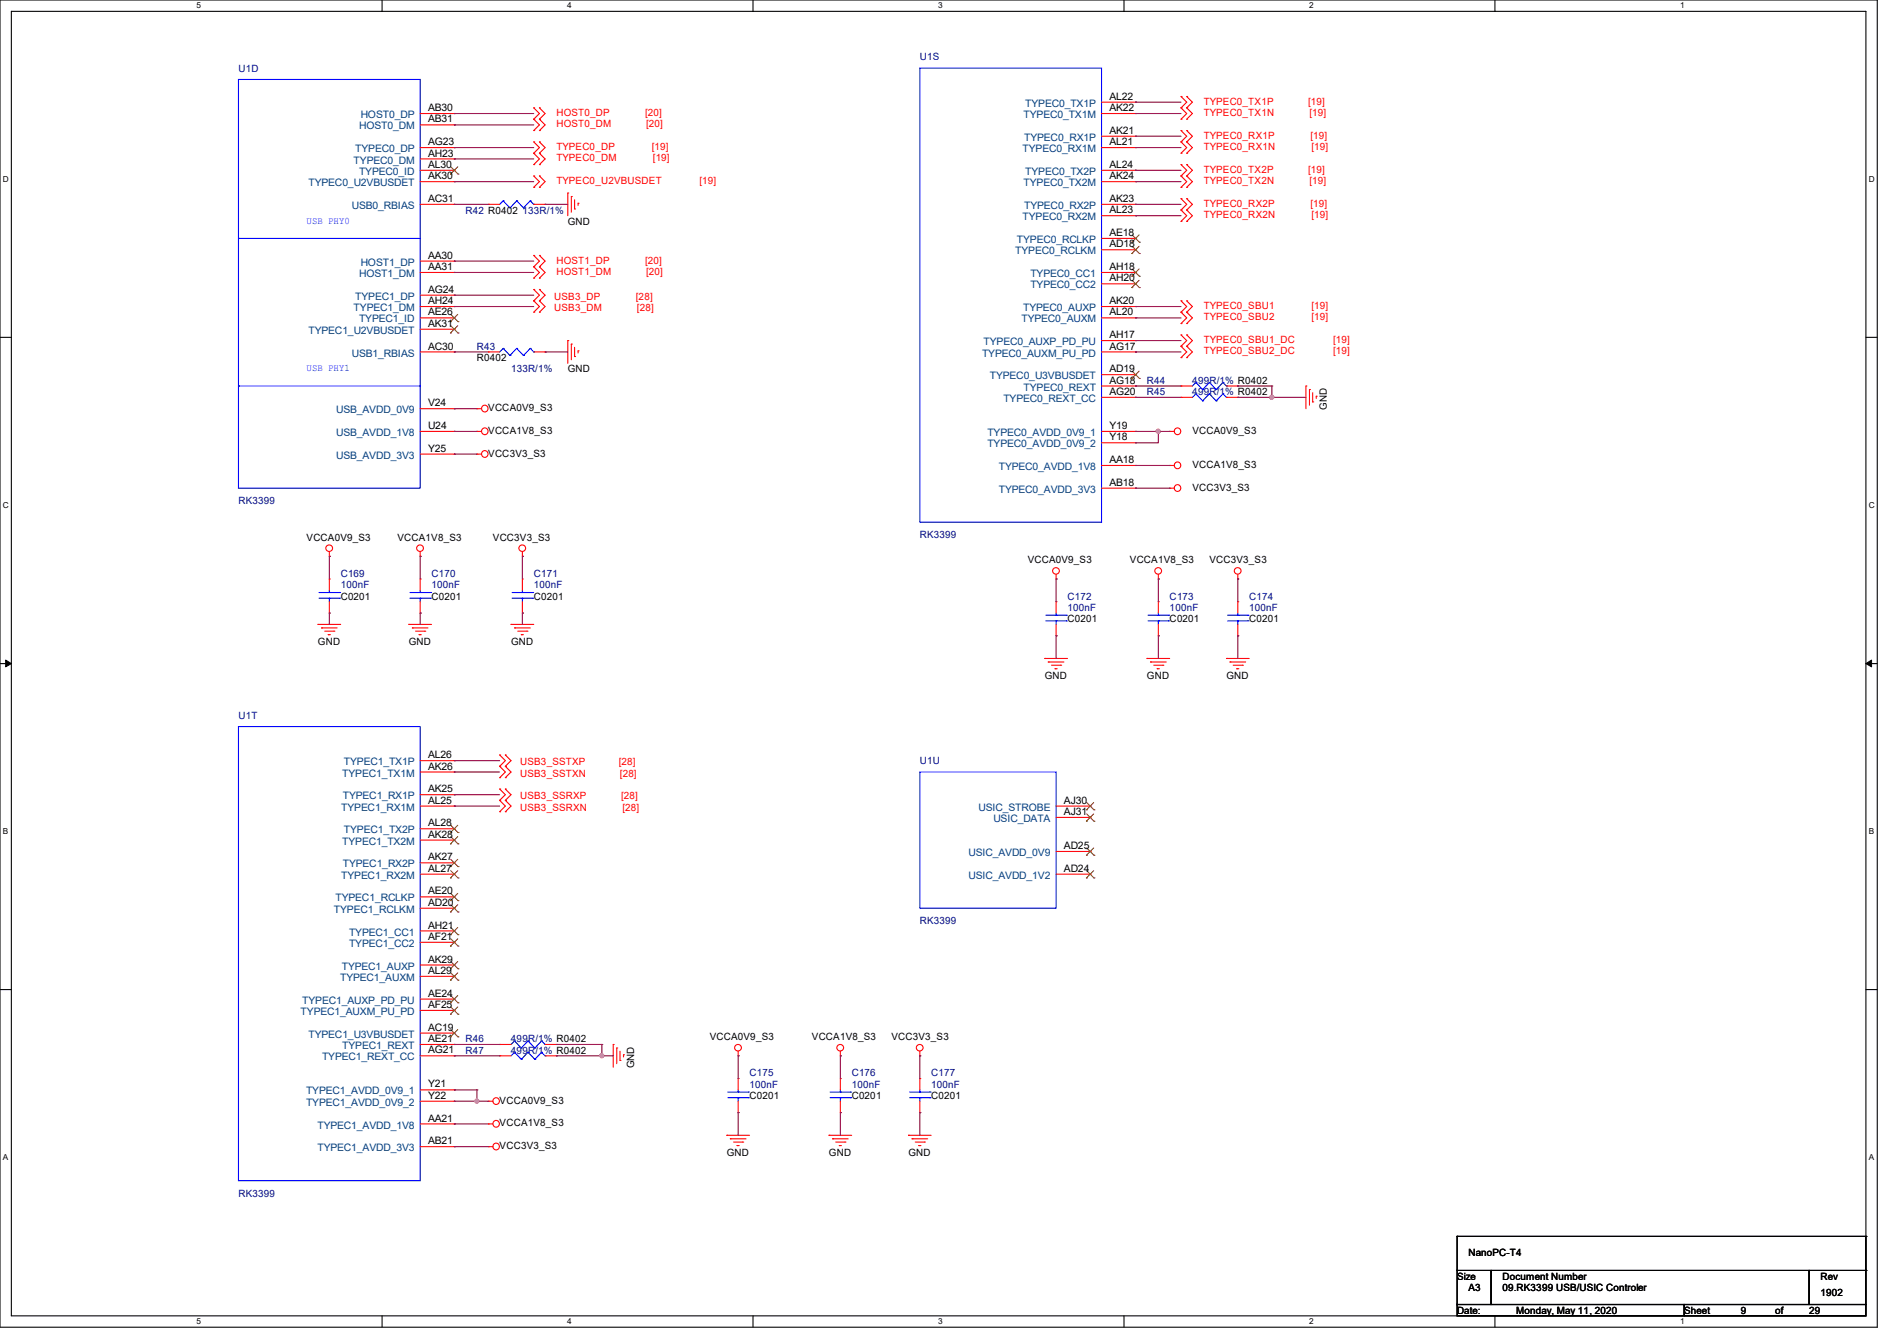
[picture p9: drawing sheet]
<svg xmlns="http://www.w3.org/2000/svg" width="297mm" height="210mm" viewBox="0 0 297 210" stroke-linecap="round" stroke-linejoin="round" font-family="sans-serif">
<path d="M0 0h293.9v207.9h-293.9zM1.8 1.8h290.3v204.3h-290.3z" fill="none" stroke="#000" stroke-width=".17"/>
<g fill="#fff">
<path d="M30.8 .2h.7v1.4h-.7z"/>
<path d="M30.8 206.2h.7v1.4h-.7z"/>
</g>
<path d="M59.8 0v1.8M59.8 206.1v1.8" fill="none" stroke="#000" stroke-width=".17"/>
<g fill="#fff">
<path d="M88.8 .2h.7v1.4h-.7z"/>
<path d="M88.8 206.2h.7v1.4h-.7z"/>
</g>
<path d="M117.9 0v1.8M117.9 206.1v1.8" fill="none" stroke="#000" stroke-width=".17"/>
<g fill="#fff">
<path d="M146.9 .2h.7v1.4h-.7z"/>
<path d="M146.9 206.2h.7v1.4h-.7z"/>
</g>
<path d="M176 0v1.8M176 206.1v1.8" fill="none" stroke="#000" stroke-width=".17"/>
<g fill="#fff">
<path d="M205 .2h.7v1.4h-.7z"/>
<path d="M205 206.2h.7v1.4h-.7z"/>
</g>
<path d="M234.1 0v1.8M234.1 206.1v1.8" fill="none" stroke="#000" stroke-width=".17"/>
<g fill="#fff">
<path d="M263.1 .2h.6v1.4h-.6z"/>
<path d="M263.1 206.2h.6v1.4h-.6z"/>
<path d="M.5 27.3h.9v1.4h-.9z"/>
<path d="M292.6 27.3h.9v1.4h-.9z"/>
<path d="M.5 78.4h.9v1.4h-.9z"/>
<path d="M292.6 78.4h.9v1.4h-.9z"/>
</g>
<path d="M0 52.8h1.8M292.1 52.8h1.8" fill="none" stroke="#000" stroke-width=".17"/>
<g fill="#fff">
<path d="M.5 129.5h.8v1.4h-.8z"/>
<path d="M292.6 129.5h.8v1.4h-.8z"/>
</g>
<path d="M0 103.9h1.8M292.1 103.9h1.8" fill="none" stroke="#000" stroke-width=".17"/>
<path d="M.9 103.4l.9 .5-.9 .5zM292.1 103.9l.9-.5v1z" fill="#000" stroke="#000" stroke-width=".16"/>
<g fill="#fff">
<path d="M.5 180.5h.8v1.4h-.8z"/>
<path d="M292.6 180.5h.8v1.4h-.8z"/>
</g>
<g fill="none" stroke="#000" stroke-width=".17">
<path d="M0 155h1.8M292.1 155h1.8M228.1 199h5.4v5.3h-5.4zM228.1 193.6h.1M228.1 193.6v5.4M228.1 193.6h64M233.5 199h49.8v5.3h-49.8zM283.3 199h8.8v5.3h-8.8zM292.1 193.6h.1M292.1 199h.1M292.1 193.6v5.4M228.1 204.3h35.6v1.8h-35.6z"/>
<path d="M263.7 204.3h28.4v1.8h-28.4z"/>
</g>
<g fill="none" stroke="#f00" stroke-width=".17">
<path d="M65.8 17.8h5.3M65.8 19.6h5.3M71.1 17.8h.1M71.1 19.6h.1M83.6 18.7h.1M83.6 16.9h.1M83.6 18.7l.9 .9-.9 .8M83.6 16.9l.9 .9-.9 .9M84.5 18.7h.1M84.5 16.9h.1M84.5 18.7l.8 .9-.8 .8M84.5 16.9l.8 .9-.8 .9"/>
<path d="M172.5 17.8h5.3M172.5 16h5.3M177.8 16h.1M177.8 17.8h.1M184.9 16.9h.1M184.9 15.1h.1M184.9 18.7h.1M184.9 16.9l.9 .9-.9 .9M184.9 15.1l.9 .9-.9 .9M185.8 16.9h.1M185.8 15.1h.1M185.8 18.7h.1"/>
<path d="M185.8 16.9l.9 .9-.9 .9M185.8 15.1l.9 .9-.9 .9M65.8 32h5.3M65.8 23.1h5.3M65.8 24.9h5.3M65.8 26.7h5.3M65.8 28.4h5.3M71.1 23.1h.1M71.1 24.9h.1M71.1 26.7h.1M71.1 28.4h.1M71.1 32h.1"/>
<path d="M76.5 32h.1M76.5 32h1.7M83.6 20.4h.1M83.6 24h.1M83.6 22.2h.1M83.6 25.8h.1M83.6 29.3h.1M83.6 27.6h.1M83.6 22.2l.9 .9-.9 .9M83.6 24l.9 .9-.9 .9M83.6 27.6l.9 .8-.9 .9M83.6 32h1.7"/>
<path d="M84.5 20.4h.1M84.5 24h.1M84.5 22.2h.1M84.5 25.8h.1M84.5 29.3h.1M84.5 27.6h.1M84.5 22.2l.8 .9-.8 .9M84.5 24l.8 .9-.8 .9M84.5 27.6l.8 .8-.8 .9M85.3 32h.1M88.9 30.2h.1M88.9 30.2v3.6"/>
<path d="M89.5 30.8h.1M89.5 30.8v2.4M90 32.7h.1M90 31.3v1.4M90.5 31.8h.1M90.5 31.8v.4M172.5 32h5.3M172.5 23.1h5.3M172.5 26.7h5.3M172.5 28.4h5.3M172.5 21.3h5.3M172.5 33.8h5.3"/>
<path d="M172.5 37.3h5.3M172.5 39.1h5.3M177.8 21.3h.1M177.8 23.1h.1M177.8 26.7h.1M177.8 28.4h.1M177.8 32h.1M177.8 33.8h.1M177.8 37.3h.1M177.8 39.1h.1M184.9 22.2h.1M184.9 20.4h.1"/>
<path d="M184.9 24h.1M184.9 27.6h.1M184.9 25.8h.1M184.9 29.3h.1M184.9 32.9h.1M184.9 31.1h.1M184.9 34.7h.1M184.9 20.4l.9 .9-.9 .9M184.9 22.2l.9 .9-.9 .9M184.9 25.8l.9 .9-.9 .9M184.9 27.6l.9 .8-.9 .9M184.9 31.1l.9 .9-.9 .9"/>
<path d="M184.9 32.9l.9 .9-.9 .9M185.8 22.2h.1M185.8 20.4h.1M185.8 24h.1M185.8 27.6h.1M185.8 25.8h.1M185.8 29.3h.1M185.8 32.9h.1M185.8 31.1h.1M185.8 34.7h.1M185.8 20.4l.9 .9-.9 .9M185.8 22.2l.9 .9-.9 .9"/>
<path d="M185.8 25.8l.9 .9-.9 .9M185.8 27.6l.9 .8-.9 .9M185.8 31.1l.9 .9-.9 .9M185.8 32.9l.9 .9-.9 .9M65.8 55.1h5.3M65.8 40.9h5.3M65.8 42.7h5.3M65.8 46.2h5.3M65.8 48h5.3M65.8 49.8h5.3M65.8 51.6h5.3M71.1 40.9h.1"/>
<path d="M71.1 42.7h.1M71.1 46.2h.1M71.1 48h.1M71.1 49.8h.1M71.1 51.6h.1M71.1 55.1h.1M76.5 55.1h.1M76.5 55.1h1.7M83.6 43.6h.1M83.6 41.8h.1M83.6 40h.1M83.6 47.1h.1"/>
<path d="M83.6 48.9h.1M83.6 45.3h.1M83.6 41.8l.9 .9-.9 .9M83.6 40l.9 .9-.9 .9M83.6 47.1l.9 .9-.9 .9M83.6 45.3l.9 .9-.9 .9M83.6 55.1h1.7M84.5 43.6h.1M84.5 41.8h.1M84.5 40h.1M84.5 47.1h.1M84.5 48.9h.1"/>
<path d="M84.5 45.3h.1M84.5 41.8l.8 .9-.8 .9M84.5 40l.8 .9-.8 .9M84.5 47.1l.8 .9-.8 .9M84.5 45.3l.8 .9-.8 .9M85.3 55.1h.1M88.9 53.3h.1M88.9 53.3v3.6M89.5 53.9h.1M89.5 53.9v2.4M90 55.8h.1M90 54.4v1.4"/>
<path d="M90.5 54.9h.1M90.5 54.9v.4M172.5 55.1h5.3M172.5 42.7h5.3M172.5 48h5.3M172.5 49.8h5.3M172.5 44.4h5.3M172.5 53.3h5.3M172.5 58.7h5.3M177.8 42.7h.1M177.8 44.4h.1M177.8 48h.1"/>
<path d="M177.8 49.8h.1M177.8 53.3h.1M177.8 55.1h.1M177.8 58.7h.1M184.9 48.9h.1M184.9 47.1h.1M184.9 50.7h.1M184.9 54.2h.1M184.9 52.5h.1M184.9 56h.1M184.9 47.1l.9 .9-.9 .9M184.9 48.9l.9 .9-.9 .9"/>
<path d="M184.9 52.5l.9 .8-.9 .9M184.9 54.2l.9 .9-.9 .9M185.8 48.9h.1M185.8 47.1h.1M185.8 50.7h.1M185.8 54.2h.1M185.8 52.5h.1M185.8 56h.1M185.8 47.1l.9 .9-.9 .9M185.8 48.9l.9 .9-.9 .9M185.8 52.5l.9 .8-.9 .9M185.8 54.2l.9 .9-.9 .9"/>
<path d="M65.8 64h5.3M65.8 67.6h5.3M65.8 71.1h5.3M71.1 64h.1M71.1 67.6h.1M71.1 71.1h.1M74.7 64h.1M74.7 67.6h.1M74.7 71.1h.1M74.7 64h.7M74.7 67.6h.7M74.7 71.1h.7"/>
<path d="M172.5 67.6h5.3M172.5 76.5h5.3M172.5 72.9h5.3M172.5 62.2h5.3M172.5 60.5h5.3M172.5 69.3h5.3M177.8 60.5h.1M177.8 62.2h.1M177.8 67.6h.1M177.8 69.3h.1M177.8 72.9h.1M177.8 76.5h.1"/>
<path d="M183.1 76.5h.1M183.1 72.9h.1M183.1 67.6h.1M183.1 67.6h.8M183.1 76.5h.8M183.1 72.9h.8M184.9 62.2h.1M184.9 60.5h.1M184.9 62.2h1.8M184.9 60.5h1.8M192 62.2h1.8M192 60.5h1.8"/>
<path d="M193.8 62.2h.1M193.8 60.5h.1M204.5 60.5h.1M204.5 60.5v3.5M205 61h.1M205 61v2.5M205.5 62.9h.1M205.5 61.5v1.4M206.1 62.1h.1M206.1 62.1v.3M49.8 97.8h.1M49.8 97.8h3.5"/>
<path d="M50.3 98.3h.1M50.3 98.3h2.5M50.8 98.8h1.5M51.4 99.4h.1M51.4 99.4h.3M51.6 87.1h.1M51.6 90.7h.1M51.6 96h.1M51.6 86.4v.7M51.6 90.7v1.8M51.6 94.2v1.8M52.3 98.8h.1"/>
<path d="M64 97.8h.1M64 97.8h3.6M64.6 98.3h.1M64.6 98.3h2.4M65.1 98.8h1.4M65.6 99.4h.1M65.6 99.4h.4M65.8 87.1h.1M65.8 90.7h.1M65.8 96h.1M65.8 86.4v.7M65.8 90.7v1.8"/>
<path d="M65.8 94.2v1.8M66.5 98.8h.1M80 97.8h.1M80 97.8h3.6M80.6 98.3h.1M80.6 98.3h2.4M81.1 98.8h1.4M81.6 99.4h.1M81.6 99.4h.4M81.8 87.1h.1M81.8 90.7h.1M81.8 96h.1"/>
<path d="M81.8 86.4v.7M81.8 90.7v1.8M81.8 94.2v1.8M82.5 98.8h.1M165.4 90.7h.1M165.4 94.2h.1M165.4 99.6h.1M165.4 90v.7M165.4 94.2v1.8M165.4 97.8v1.8M181.4 90.7h.1M181.4 94.2h.1"/>
<path d="M181.4 99.6h.1M181.4 90v.7M181.4 94.2v1.8M181.4 97.8v1.8M193.8 90.7h.1M193.8 94.2h.1M193.8 99.6h.1M193.8 90v.7M193.8 94.2v1.8M193.8 97.8v1.8M65.8 119.1h5.3M71.1 119.1h.1"/>
<path d="M78.2 118.2h.1M78.2 118.2l.9 .9-.9 .9M79.1 118.2h.1M79.1 118.2l.9 .9-.9 .9M163.6 103.1h.1M163.6 103.1h3.5M164.1 103.7h.1M164.1 103.7h2.5M164.6 104.2h1.5M165.2 104.7h.1M165.2 104.7h.3M166.1 104.2h.1"/>
<path d="M179.6 103.1h.1M179.6 103.1h3.5M180.1 103.7h.1M180.1 103.7h2.5M180.6 104.2h1.5M181.2 104.7h.1M181.2 104.7h.3M182.1 104.2h.1M192 103.1h.1M192 103.1h3.6M192.6 103.7h.1M192.6 103.7h2.4"/>
<path d="M193.1 104.2h1.4M193.6 104.7h.1M193.6 104.7h.4M194.5 104.2h.1M65.8 120.9h5.3M65.8 124.5h5.3M65.8 126.2h5.3M65.8 129.8h5.3M65.8 131.6h5.3M65.8 135.1h5.3M65.8 136.9h5.3M71.1 120.9h.1"/>
<path d="M71.1 124.5h.1M71.1 126.2h.1M71.1 129.8h.1M71.1 131.6h.1M71.1 135.1h.1M71.1 136.9h.1M78.2 125.3h.1M78.2 127.1h.1M78.2 123.6h.1M78.2 120h.1M78.2 121.8h.1M78.2 125.3l.9 .9-.9 .9"/>
<path d="M78.2 123.6l.9 .9-.9 .8M78.2 120l.9 .9-.9 .9M79.1 125.3h.1M79.1 127.1h.1M79.1 123.6h.1M79.1 120h.1M79.1 121.8h.1M79.1 125.3l.9 .9-.9 .9M79.1 123.6l.9 .9-.9 .8M79.1 120l.9 .9-.9 .9M165.4 126.2h5.3M165.4 136.9h5.3"/>
<path d="M165.4 128h5.3M165.4 133.3h5.3M170.7 126.2h.1M170.7 128h.1M170.7 133.3h.1M170.7 136.9h.1M65.8 140.5h5.3M65.8 142.2h5.3M65.8 145.8h5.3M65.8 147.6h5.3M65.8 151.1h5.3M65.8 152.9h5.3"/>
<path d="M65.8 156.5h5.3M65.8 158.2h5.3M71.1 140.5h.1M71.1 142.2h.1M71.1 145.8h.1M71.1 147.6h.1M71.1 151.1h.1M71.1 152.9h.1M71.1 156.5h.1M71.1 158.2h.1M65.8 172.5h5.3M65.8 176h5.3"/>
<path d="M65.8 179.6h5.3M65.8 163.6h5.3M65.8 165.4h5.3M65.8 170.7h5.3M65.8 161.8h5.3M71.1 163.6h.1M71.1 165.4h.1M71.1 170.7h.1M71.1 172.5h.1M71.1 176h.1M71.1 179.6h.1M71.1 161.8h.1"/>
<path d="M76.5 172.5h.1M76.5 176h.1M76.5 179.6h.1M76.5 172.5h.7M76.5 176h.7M76.5 179.6h.7M78.2 163.6h.1M78.2 165.4h.1M78.2 163.6h1.8M78.2 165.4h1.8M85.3 163.6h1.8M85.3 165.4h1.8"/>
<path d="M87.1 163.6h.1M87.1 165.4h.1M96 163.6h.1M96 163.6v3.5M96.6 164.1h.1M96.6 164.1v2.5M97.1 166.1h.1M97.1 164.6v1.5M97.6 165.2h.1M97.6 165.2v.3M113.8 177.8h.1M113.8 177.8h3.5"/>
<path d="M114.3 178.4h.1M114.3 178.4h2.5M114.9 178.9h1.4M115.4 179.4h.1M115.4 179.4h.3M115.6 165.4h.1M115.6 168.9h.1M115.6 174.2h.1M115.6 164.6v.8M115.6 168.9v1.8M115.6 172.5v1.7M116.3 178.9h.1"/>
<path d="M129.8 177.8h.1M129.8 177.8h3.5M130.3 178.4h.1M130.3 178.4h2.5M130.9 178.9h1.4M131.4 179.4h.1M131.4 179.4h.3M131.6 165.4h.1M131.6 168.9h.1M131.6 174.2h.1M131.6 164.6v.8M131.6 168.9v1.8"/>
<path d="M131.6 172.5v1.7M132.3 178.9h.1M142.2 177.8h.1M142.2 177.8h3.6M142.8 178.4h.1M142.8 178.4h2.4M143.3 178.9h1.4M143.8 179.4h.1M143.8 179.4h.4M144 165.4h.1M144 168.9h.1M144 174.2h.1"/>
<path d="M144 164.6v.8M144 168.9v1.8M144 172.5v1.7M144.7 178.9h.1"/>
<circle cx="75.9" cy="71.1" r=".52"/>
<circle cx="75.9" cy="64" r=".52"/>
<circle cx="75.9" cy="67.5" r=".52"/>
<circle cx="184.4" cy="76.4" r=".52"/>
<circle cx="184.4" cy="72.9" r=".52"/>
<circle cx="184.4" cy="67.5" r=".52"/>
<circle cx="51.6" cy="85.9" r=".52"/>
<circle cx="65.8" cy="85.9" r=".52"/>
<circle cx="81.8" cy="85.9" r=".52"/>
<circle cx="165.3" cy="89.4" r=".52"/>
<circle cx="181.3" cy="89.4" r=".52"/>
<circle cx="193.8" cy="89.4" r=".52"/>
<circle cx="77.7" cy="172.4" r=".52"/>
<circle cx="77.7" cy="179.6" r=".52"/>
<circle cx="77.7" cy="176" r=".52"/>
<circle cx="115.6" cy="164.1" r=".52"/>
<circle cx="131.6" cy="164.1" r=".52"/>
<circle cx="144" cy="164.1" r=".52"/>
</g>
<g fill="none" stroke="#00f" stroke-width=".17">
<path d="M37.3 12.4h28.5v64.1h-28.5zM144 10.7h28.5v71.1h-28.5zM37.3 37.3h.1M37.3 37.3h28.5M78.8 31.5h.1M78.8 31.5l-.6 .5M78.8 31.5l1 1.1M79.8 32.6h.1M80.9 31.5h.1M80.9 31.5l-1.1 1.1M80.9 31.5l1.1 1.1M82 32.6h.1"/>
<path d="M83 31.5h.1M83 31.5l-1 1.1M83 31.5l.6 .5M83.6 32h.1M78.8 54.6h.1M78.8 54.6l-.6 .5M78.8 54.6l1 1.1M79.8 55.7h.1M80.9 54.6h.1M80.9 54.6l-1.1 1.1M80.9 54.6l1.1 1.1M82 55.7h.1"/>
<path d="M83 54.6h.1M83 54.6l-1 1.1M83 54.6l.6 .5M83.6 55.1h.1M187.2 59.9h.1M187.2 59.9l-.5 .6M187.2 59.9l1.1 1.1M189.4 59.9h.1M189.4 59.9l-1.1 1.1M189.4 59.9l1 1.1M191.5 59.9h.1M191.5 59.9l-1.1 1.1"/>
<path d="M191.5 59.9l.5 .6M37.3 60.5h.1M37.3 60.5h28.5M187.2 61.7h.1M187.2 61.7l-.5 .5M187.2 61.7l1.1 1.1M188.3 62.8h.1M188.3 61h.1M189.4 61.7h.1M189.4 61.7l-1.1 1.1M189.4 61.7l1 1.1M190.4 62.8h.1"/>
<path d="M190.4 61h.1M191.5 61.7h.1M191.5 61.7l-1.1 1.1M191.5 61.7l.5 .5M192 62.2h.1M192 60.5h.1M50 93.7h3.2M50 92.8h3.2M51.6 92.8h.1M51.6 93.7h.1M51.6 92.5v.3M51.6 93.7v.5"/>
<path d="M53.2 93.7h.1M53.2 92.8h.1M64.2 93.7h3.2M64.2 92.8h3.2M65.8 92.8h.1M65.8 93.7h.1M65.8 92.5v.3M65.8 93.7v.5M67.4 93.7h.1M67.4 92.8h.1M80.2 93.7h3.2M80.2 92.8h3.2"/>
<path d="M81.8 92.8h.1M81.8 93.7h.1M81.8 92.5v.3M81.8 93.7v.5M83.4 93.7h.1M83.4 92.8h.1M163.7 97.2h3.3M163.7 96.4h3.3M165.4 96.4h.1M165.4 97.2h.1M165.4 96v.4M165.4 97.2v.6"/>
<path d="M167 97.2h.1M167 96.4h.1M179.7 97.2h3.3M179.7 96.4h3.3M181.4 96.4h.1M181.4 97.2h.1M181.4 96v.4M181.4 97.2v.6M183 97.2h.1M183 96.4h.1M192.2 97.2h3.2M192.2 96.4h3.2"/>
<path d="M193.8 96.4h.1M193.8 97.2h.1M193.8 96v.4M193.8 97.2v.6M195.4 97.2h.1M195.4 96.4h.1M37.3 113.8h28.5v71.1h-28.5zM144 120.9h21.4v21.3h-21.4zM80.6 163h.1M80.6 164.8h.1M80.6 163l-.6 .6M80.6 163l1 1.1"/>
<path d="M80.6 164.8l-.6 .6M80.6 164.8l1 1.1M81.6 164.1h.1M81.6 165.9h.1M82.7 163h.1M82.7 164.8h.1M82.7 163l-1.1 1.1M82.7 163l1 1.1M82.7 164.8l-1.1 1.1M82.7 164.8l1 1.1M83.7 164.1h.1M83.7 165.9h.1"/>
<path d="M84.8 163h.1M84.8 164.8h.1M84.8 163l-1.1 1.1M84.8 163l.5 .6M84.8 164.8l-1.1 1.1M84.8 164.8l.5 .6M85.3 163.6h.1M85.3 165.4h.1M114 171.9h3.2M114 171h3.2M115.6 171h.1M115.6 171.9h.1"/>
<path d="M115.6 170.7v.3M115.6 171.9v.6M117.2 171.9h.1M117.2 171h.1M130 171.9h3.2M130 171h3.2M131.6 171h.1M131.6 171.9h.1M131.6 170.7v.3M131.6 171.9v.6M133.2 171.9h.1M133.2 171h.1"/>
<path d="M142.4 171.9h3.2M142.4 171h3.2M144 171h.1M144 171.9h.1M144 170.7v.3M144 171.9v.6M145.6 171.9h.1M145.6 171h.1"/>
</g>
<g fill="none" stroke="#804000" stroke-width=".16">
<path d="M70.5 27.3h.1M70.6 26.1l1.1 1.2M71.7 26.1l-1.2 1.2M71.7 27.3h.1M177.2 37.9h.1M177.2 39.7h.1M177.2 36.8l1.2 1.1M177.2 38.6l1.2 1.1M178.4 36.8l-1.2 1.1M178.4 38.6l-1.2 1.1M178.4 37.9h.1M178.4 39.7h.1"/>
<path d="M70.5 50.4h.1M70.5 52.2h.1M70.6 49.2l1.1 1.2M70.6 51l1.1 1.2M71.7 49.2l-1.2 1.2M71.7 51l-1.2 1.2M71.7 50.4h.1M71.7 52.2h.1M177.2 43.3h.1M177.2 45h.1M177.2 59.3h.1M177.2 42.1l1.2 1.2"/>
<path d="M177.2 43.9l1.2 1.1M177.2 58.1l1.2 1.2M178.4 43.9l-1.2 1.1M178.4 42.1l-1.2 1.2M178.4 58.1l-1.2 1.2M178.4 43.3h.1M178.4 45h.1M178.4 59.3h.1M70.5 130.4h.1M70.5 132.2h.1M70.5 135.7h.1M70.5 137.5h.1"/>
<path d="M70.6 129.2l1.1 1.2M70.6 131l1.1 1.2M70.6 134.6l1.1 1.1M70.6 136.4l1.1 1.1M70.6 139.9l1.1 1.2M71.7 129.2l-1.2 1.2M71.7 131l-1.2 1.2M71.7 134.6l-1.2 1.1M71.7 136.4l-1.2 1.1M71.7 139.9l-1.2 1.2M71.7 130.4h.1M71.7 132.2h.1"/>
<path d="M71.7 135.7h.1M71.7 137.5h.1M170.1 126.8h.1M170.1 128.6h.1M170.1 133.9h.1M170.1 137.5h.1M170.1 125.7l1.2 1.1M170.1 127.5l1.2 1.1M170.1 132.8l1.2 1.1M170.1 136.4l1.2 1.1M171.2 125.7l-1.1 1.1M171.2 127.5l-1.1 1.1"/>
<path d="M171.2 132.8l-1.1 1.1M171.2 136.4l-1.1 1.1M171.3 126.8h.1M171.3 128.6h.1M171.3 133.9h.1M171.3 137.5h.1M70.5 141.1h.1M70.5 142.8h.1M70.5 146.4h.1M70.5 148.2h.1M70.5 151.7h.1M70.5 153.5h.1"/>
<path d="M70.5 157.1h.1M70.5 158.8h.1M70.6 141.7l1.1 1.1M70.6 145.2l1.1 1.2M70.6 147l1.1 1.2M70.6 150.6l1.1 1.1M70.6 152.4l1.1 1.1M70.6 155.9l1.1 1.2M70.6 157.7l1.1 1.1M71.7 141.7l-1.2 1.1M71.7 145.2l-1.2 1.2M71.7 147l-1.2 1.2"/>
<path d="M71.7 150.6l-1.2 1.1M71.7 152.4l-1.2 1.1M71.7 155.9l-1.2 1.2M71.7 157.7l-1.2 1.1M71.7 141.1h.1M71.7 142.8h.1M71.7 146.4h.1M71.7 148.2h.1M71.7 151.7h.1M71.7 153.5h.1M71.7 157.1h.1M71.7 158.8h.1"/>
<path d="M70.5 162.4h.1M70.6 161.2l1.1 1.2M71.7 161.2l-1.2 1.2M71.7 162.4h.1"/>
</g>
<g fill="none" stroke="#800040" stroke-width=".17">
<path d="M71.1 17.8h.1M71.1 19.6h.1M71.1 17.8h12.5M71.1 19.6h12.5M177.8 16h.1M177.8 17.8h.1M177.8 17.8h7.1M177.8 16h7.1M71.1 32h.1M71.1 24.9h.1M71.1 23.1h.1M71.1 28.4h.1"/>
<path d="M71.1 32h5.4M71.1 24.9h12.5M71.1 23.1h12.5M71.1 28.4h12.5M85.3 32h.1M85.3 32h3.6M177.8 23.1h.1M177.8 21.3h.1M177.8 33.8h.1M177.8 32h.1M177.8 26.7h.1M177.8 28.4h.1"/>
<path d="M177.8 32h7.1M177.8 23.1h7.1M177.8 28.4h7.1M177.8 21.3h7.1M177.8 33.8h7.1M177.8 26.7h7.1M71.1 40.9h.1M71.1 42.7h.1M71.1 55.1h.1M71.1 48h.1M71.1 46.2h.1M71.1 55.1h5.4"/>
<path d="M71.1 48h12.5M71.1 40.9h12.5M71.1 42.7h12.5M71.1 46.2h12.5M85.3 55.1h.1M85.3 55.1h3.6M177.8 53.3h.1M177.8 55.1h.1M177.8 48h.1M177.8 49.8h.1M177.8 53.3h7.1M177.8 55.1h7.1"/>
<path d="M177.8 48h7.1M177.8 49.8h7.1M71.1 64h.1M71.1 67.6h.1M71.1 71.1h.1M71.1 64h3.6M71.1 67.6h3.6M71.1 71.1h3.6M177.8 76.5h.1M177.8 72.9h.1M177.8 67.6h.1M177.8 69.3h.1"/>
<path d="M177.8 60.5h.1M177.8 62.2h.1M177.8 67.6h5.3M177.8 76.5h5.3M177.8 72.9h5.3M177.8 62.2h7.1M177.8 60.5h7.1M181.4 67.6h.1M181.4 67.6v1.7h-3.6M193.8 60.5h.1M193.8 62.2h.1M193.8 62.2h10.7"/>
<path d="M193.8 60.5h5.3M199.1 62.2h.1M199.1 60.5h.1M199.1 60.5v1.7M51.6 87.1h.1M51.6 96h.1M51.6 87.1v3.6M51.6 96v1.8M65.8 87.1h.1M65.8 96h.1M65.8 87.1v3.6M65.8 96v1.8"/>
<path d="M81.8 96h.1M81.8 87.1h.1M81.8 87.1v3.6M81.8 96v1.8M165.4 90.7h.1M165.4 99.6h.1M165.4 90.7v3.5M165.4 99.6v3.5M181.4 90.7h.1M181.4 99.6h.1M181.4 90.7v3.5M181.4 99.6v3.5"/>
<path d="M193.8 99.6h.1M193.8 90.7h.1M193.8 90.7v3.5M193.8 99.6v3.5M71.1 119.1h.1M71.1 119.1h7.1M71.1 120.9h.1M71.1 124.5h.1M71.1 126.2h.1M71.1 120.9h7.1M71.1 124.5h7.1M71.1 126.2h7.1"/>
<path d="M71.1 176h.1M71.1 179.6h.1M71.1 172.5h.1M71.1 170.7h.1M71.1 163.6h.1M71.1 165.4h.1M71.1 176h5.4M71.1 179.6h5.4M71.1 172.5h5.4M71.1 170.7h3.6M71.1 163.6h7.1M71.1 165.4h7.1"/>
<path d="M74.7 170.7h.1M74.7 172.5h.1M74.7 170.7v1.8M87.1 163.6h.1M87.1 165.4h.1M87.1 163.6h7.1M87.1 165.4h8.9M94.2 165.4h.1M94.2 163.6h.1M94.2 163.6v1.8M115.6 165.4h.1M115.6 174.2h.1"/>
<path d="M115.6 165.4v3.5M115.6 174.2v3.6M131.6 165.4h.1M131.6 174.2h.1M131.6 165.4v3.5M131.6 174.2v3.6M144 174.2h.1M144 165.4h.1M144 165.4v3.5M144 174.2v3.6"/>
</g>
<g fill="#f0f" stroke="#f0f" stroke-width=".17">
<circle cx="181.3" cy="67.5" r=".32"/>
<circle cx="199.1" cy="62.2" r=".32"/>
<circle cx="74.7" cy="172.4" r=".32"/>
<circle cx="94.2" cy="165.3" r=".32"/>
</g>
<g font-size="1.6" fill="#000080">
<text x="37.3" y="11.2">U1D</text>
<text x="144" y="9.4">U1S</text>
<text x="72.9" y="33.4">R42 R0402</text>
<text x="81.8" y="33.4">133R/1%</text>
<text x="74.7" y="54.8">R43</text>
<text x="80" y="58.3">133R/1%</text>
<text x="179.6" y="61.9">R45</text>
<text x="179.6" y="60.1">R44</text>
<text x="186.7" y="61.9">499R/1% R0402</text>
<text x="186.7" y="60.1">499R/1% R0402</text>
<text x="37.3" y="78.9">RK3399</text>
<text x="144" y="84.3">RK3399</text>
<text x="53.3" y="90.3">C169</text>
<text x="53.3" y="92.1">100nF</text>
<text x="67.6" y="90.3">C170</text>
<text x="67.6" y="92.1">100nF</text>
<text x="83.6" y="90.3">C171</text>
<text x="83.6" y="92.1">100nF</text>
<text x="167.1" y="93.9">C172</text>
<text x="167.1" y="95.7">100nF</text>
<text x="183.1" y="93.9">C173</text>
<text x="183.1" y="95.7">100nF</text>
<text x="195.6" y="93.9">C174</text>
<text x="195.6" y="95.7">100nF</text>
<text x="37.3" y="112.6">U1T</text>
<text x="144" y="119.7">U1U</text>
<text x="144" y="144.7">RK3399</text>
<text x="72.9" y="163.2">R46</text>
<text x="72.9" y="165">R47</text>
<text x="80" y="163.2">499R/1% R0402</text>
<text x="80" y="165">499R/1% R0402</text>
<text x="117.3" y="168.6">C175</text>
<text x="117.3" y="170.3">100nF</text>
<text x="133.3" y="168.6">C176</text>
<text x="133.3" y="170.3">100nF</text>
<text x="145.8" y="168.6">C177</text>
<text x="145.8" y="170.3">100nF</text>
<text x="37.3" y="187.4">RK3399</text>
</g>
<g font-size="1.6">
<text x="67" y="17.4">AB30</text>
<text x="173.7" y="15.6">AL22</text>
<text x="173.7" y="17.4">AK22</text>
<text x="67" y="19.2">AB31</text>
<text x="67" y="22.7">AG23</text>
<text x="173.7" y="21">AK21</text>
<text x="173.7" y="22.7">AL21</text>
<text x="67" y="24.5">AH23</text>
<text x="67" y="26.3">AL30</text>
<text x="67" y="28.1">AK30</text>
<text x="173.7" y="26.3">AL24</text>
<text x="173.7" y="28.1">AK24</text>
<text x="67" y="31.6">AC31</text>
<text x="88.9" y="35.2">GND</text>
<text x="173.7" y="31.6">AK23</text>
<text x="173.7" y="33.4">AL23</text>
<text x="67" y="40.5">AA30</text>
<text x="173.7" y="37">AE18</text>
<text x="173.7" y="38.7">AD18</text>
<text x="67" y="42.3">AA31</text>
<text x="67" y="45.8">AG24</text>
<text x="67" y="47.6">AH24</text>
<text x="173.7" y="42.3">AH18</text>
<text x="173.7" y="44.1">AH20</text>
<text x="173.7" y="47.6">AK20</text>
<text x="67" y="49.4">AE26</text>
<text x="67" y="51.2">AK31</text>
<text x="173.7" y="49.4">AL20</text>
<text x="173.7" y="53">AH17</text>
<text x="67" y="54.7">AC30</text>
<text x="74.7" y="56.6">R0402</text>
<text x="88.9" y="58.3">GND</text>
<text x="173.7" y="54.7">AG17</text>
<text x="173.7" y="58.3">AD19</text>
<text x="67" y="63.6">V24</text>
<text x="76.5" y="64.4">VCCA0V9_S3</text>
<text x="173.7" y="60.1">AG18</text>
<text x="173.7" y="61.8">AG20</text>
<text x="207.7" y="64.2" transform="rotate(-90 207.7 64.2)">GND</text>
<text x="67" y="67.2">U24</text>
<text x="67" y="70.7">Y25</text>
<text x="76.5" y="67.9">VCCA1V8_S3</text>
<text x="76.5" y="71.5">VCC3V3_S3</text>
<text x="173.7" y="67.2">Y19</text>
<text x="173.7" y="69">Y18</text>
<text x="186.7" y="67.9">VCCA0V9_S3</text>
<text x="173.7" y="72.5">AA18</text>
<text x="173.7" y="76.1">AB18</text>
<text x="186.7" y="76.8">VCC3V3_S3</text>
<text x="186.7" y="73.3">VCCA1V8_S3</text>
<text x="48" y="84.7">VCCA0V9_S3</text>
<text x="62.2" y="84.7">VCCA1V8_S3</text>
<text x="77.2" y="84.7">VCC3V3_S3</text>
<text x="160.9" y="88.2">VCCA0V9_S3</text>
<text x="176.9" y="88.2">VCCA1V8_S3</text>
<text x="189.4" y="88.2">VCC3V3_S3</text>
<text x="53.3" y="93.9">C0201</text>
<text x="67.6" y="93.9">C0201</text>
<text x="83.6" y="93.9">C0201</text>
<text x="49.8" y="101">GND</text>
<text x="64" y="101">GND</text>
<text x="80" y="101">GND</text>
<text x="167.1" y="97.4">C0201</text>
<text x="183.1" y="97.4">C0201</text>
<text x="195.6" y="97.4">C0201</text>
<text x="163.6" y="106.3">GND</text>
<text x="179.6" y="106.3">GND</text>
<text x="192" y="106.3">GND</text>
<text x="67" y="118.7">AL26</text>
<text x="67" y="120.5">AK26</text>
<text x="67" y="124.1">AK25</text>
<text x="67" y="125.9">AL25</text>
<text x="166.6" y="125.9">AJ30</text>
<text x="67" y="129.4">AL28</text>
<text x="67" y="131.2">AK28</text>
<text x="166.6" y="127.6">AJ31</text>
<text x="67" y="134.7">AK27</text>
<text x="67" y="136.5">AL27</text>
<text x="166.6" y="133">AD25</text>
<text x="166.6" y="136.5">AD24</text>
<text x="67" y="140.1">AE20</text>
<text x="67" y="141.9">AD20</text>
<text x="67" y="145.4">AH21</text>
<text x="67" y="147.2">AF21</text>
<text x="67" y="150.8">AK29</text>
<text x="67" y="152.5">AL29</text>
<text x="67" y="156.1">AE24</text>
<text x="67" y="157.9">AF25</text>
<text x="67" y="161.4">AC19</text>
<text x="67" y="163.2">AE21</text>
<text x="67" y="165">AG21</text>
<text x="99.3" y="167.3" transform="rotate(-90 99.3 167.3)">GND</text>
<text x="111.1" y="162.9">VCCA0V9_S3</text>
<text x="127.1" y="162.9">VCCA1V8_S3</text>
<text x="139.6" y="162.9">VCC3V3_S3</text>
<text x="67" y="170.3">Y21</text>
<text x="67" y="172.1">Y22</text>
<text x="78.2" y="172.8">VCCA0V9_S3</text>
<text x="117.3" y="172.1">C0201</text>
<text x="133.3" y="172.1">C0201</text>
<text x="145.8" y="172.1">C0201</text>
<text x="67" y="175.6">AA21</text>
<text x="67" y="179.2">AB21</text>
<text x="78.2" y="176.4">VCCA1V8_S3</text>
<text x="78.2" y="180">VCC3V3_S3</text>
<text x="113.8" y="181">GND</text>
<text x="129.8" y="181">GND</text>
<text x="142.2" y="181">GND</text>
<text x="229.9" y="196.7">NanoPC-T4</text>
<text x="228.1" y="200.4">Size</text>
<text x="229.9" y="202.2">A3</text>
<text x="235.2" y="200.4">Document Number</text>
<text x="235.2" y="202.2">09.RK3399 USB/USIC Controler</text>
<text x="285" y="202.9">1902</text>
<text x="285" y="200.4">Rev</text>
<text x="228.1" y="205.7">Date:</text>
<text x="237.4" y="205.7">Monday, May 11, 2020</text>
<text x="263.7" y="205.7">Sheet</text>
<text x="272.6" y="205.7">9</text>
<text x="277.9" y="205.7">of</text>
<text x="283.2" y="205.7">29</text>
</g>
<g font-size="1.6" fill="#004080">
<text x="160.5" y="16.7">TYPEC0_TX1P</text>
<text x="55.6" y="23.8">TYPEC0_DP</text>
<text x="56.2" y="20.3">HOST0_DM</text>
<text x="56.5" y="18.5">HOST0_DP</text>
<text x="160.1" y="23.8">TYPEC0_RX1M</text>
<text x="160.3" y="18.5">TYPEC0_TX1M</text>
<text x="160.4" y="22.1">TYPEC0_RX1P</text>
<text x="48.3" y="29.2">TYPEC0_U2VBUSDET</text>
<text x="55.4" y="25.6">TYPEC0_DM</text>
<text x="56.2" y="27.4">TYPEC0_ID</text>
<text x="160.3" y="29.2">TYPEC0_TX2M</text>
<text x="160.5" y="27.4">TYPEC0_TX2P</text>
<text x="55.1" y="32.7">USB0_RBIAS</text>
<text x="160.1" y="34.5">TYPEC0_RX2M</text>
<text x="160.4" y="32.7">TYPEC0_RX2P</text>
<text x="56.5" y="41.6">HOST1_DP</text>
<text x="159" y="39.8">TYPEC0_RCLKM</text>
<text x="159.2" y="38.1">TYPEC0_RCLKP</text>
<text x="55.6" y="46.9">TYPEC1_DP</text>
<text x="56.2" y="43.4">HOST1_DM</text>
<text x="161.3" y="43.4">TYPEC0_CC1</text>
<text x="161.3" y="45.2">TYPEC0_CC2</text>
<text x="48.3" y="52.3">TYPEC1_U2VBUSDET</text>
<text x="55.4" y="48.7">TYPEC1_DM</text>
<text x="56.2" y="50.5">TYPEC1_ID</text>
<text x="159.9" y="50.5">TYPEC0_AUXM</text>
<text x="160.2" y="48.7">TYPEC0_AUXP</text>
<text x="55.1" y="55.8">USB1_RBIAS</text>
<text x="153.8" y="55.8">TYPEC0_AUXM_PU_PD</text>
<text x="154" y="54.1">TYPEC0_AUXP_PD_PU</text>
<text x="155" y="59.4">TYPEC0_U3VBUSDET</text>
<text x="52.6" y="64.7">USB_AVDD_0V9</text>
<text x="157.1" y="63">TYPEC0_REXT_CC</text>
<text x="160.3" y="61.2">TYPEC0_REXT</text>
<text x="52.6" y="68.3">USB_AVDD_1V8</text>
<text x="52.6" y="71.8">USB_AVDD_3V3</text>
<text x="154.6" y="68.3">TYPEC0_AVDD_0V9_1</text>
<text x="154.6" y="70.1">TYPEC0_AVDD_0V9_2</text>
<text x="156.4" y="73.6">TYPEC0_AVDD_1V8</text>
<text x="156.4" y="77.2">TYPEC0_AVDD_3V3</text>
<text x="53.8" y="119.8">TYPEC1_TX1P</text>
<text x="53.6" y="121.6">TYPEC1_TX1M</text>
<text x="53.7" y="125.2">TYPEC1_RX1P</text>
<text x="53.4" y="127">TYPEC1_RX1M</text>
<text x="53.8" y="130.5">TYPEC1_TX2P</text>
<text x="153.2" y="127">USIC_STROBE</text>
<text x="155.5" y="128.7">USIC_DATA</text>
<text x="53.4" y="137.6">TYPEC1_RX2M</text>
<text x="53.6" y="132.3">TYPEC1_TX2M</text>
<text x="53.7" y="135.8">TYPEC1_RX2P</text>
<text x="151.6" y="134.1">USIC_AVDD_0V9</text>
<text x="151.6" y="137.6">USIC_AVDD_1V2</text>
<text x="52.3" y="143">TYPEC1_RCLKM</text>
<text x="52.5" y="141.2">TYPEC1_RCLKP</text>
<text x="54.7" y="146.5">TYPEC1_CC1</text>
<text x="54.7" y="148.3">TYPEC1_CC2</text>
<text x="53.3" y="153.6">TYPEC1_AUXM</text>
<text x="53.5" y="151.9">TYPEC1_AUXP</text>
<text x="47.1" y="159">TYPEC1_AUXM_PU_PD</text>
<text x="47.3" y="157.2">TYPEC1_AUXP_PD_PU</text>
<text x="48.3" y="162.5">TYPEC1_U3VBUSDET</text>
<text x="50.4" y="166.1">TYPEC1_REXT_CC</text>
<text x="53.6" y="164.3">TYPEC1_REXT</text>
<text x="47.9" y="171.4">TYPEC1_AVDD_0V9_1</text>
<text x="47.9" y="173.2">TYPEC1_AVDD_0V9_2</text>
<text x="49.7" y="176.7">TYPEC1_AVDD_1V8</text>
<text x="49.7" y="180.3">TYPEC1_AVDD_3V3</text>
</g>
<g font-size="1.6" fill="#f00">
<text x="188.5" y="16.4">TYPEC0_TX1P</text>
<text x="204.8" y="16.4">[19]</text>
<text x="87.1" y="19.9">HOST0_DM</text>
<text x="87.1" y="18.2">HOST0_DP</text>
<text x="87.1" y="23.5">TYPEC0_DP</text>
<text x="101" y="18.2">[20]</text>
<text x="101.2" y="19.9">[20]</text>
<text x="102.1" y="23.5">[19]</text>
<text x="188.5" y="18.2">TYPEC0_TX1N</text>
<text x="188.5" y="21.7">TYPEC0_RX1P</text>
<text x="188.5" y="23.5">TYPEC0_RX1N</text>
<text x="205" y="18.2">[19]</text>
<text x="205.2" y="21.7">[19]</text>
<text x="205.4" y="23.5">[19]</text>
<text x="87.1" y="25.3">TYPEC0_DM</text>
<text x="87.1" y="28.8">TYPEC0_U2VBUSDET</text>
<text x="102.2" y="25.3">[19]</text>
<text x="109.5" y="28.8">[19]</text>
<text x="188.5" y="27.1">TYPEC0_TX2P</text>
<text x="188.5" y="28.8">TYPEC0_TX2N</text>
<text x="204.8" y="27.1">[19]</text>
<text x="205" y="28.8">[19]</text>
<text x="188.5" y="32.4">TYPEC0_RX2P</text>
<text x="188.5" y="34.2">TYPEC0_RX2N</text>
<text x="205.2" y="32.4">[19]</text>
<text x="205.4" y="34.2">[19]</text>
<text x="87.1" y="41.3">HOST1_DP</text>
<text x="101" y="41.3">[20]</text>
<text x="86.8" y="46.9">USB3_DP</text>
<text x="87.1" y="43.1">HOST1_DM</text>
<text x="99.6" y="46.9">[28]</text>
<text x="101.2" y="43.1">[20]</text>
<text x="86.8" y="48.7">USB3_DM</text>
<text x="99.7" y="48.7">[28]</text>
<text x="188.5" y="48.4">TYPEC0_SBU1</text>
<text x="188.5" y="50.2">TYPEC0_SBU2</text>
<text x="188.5" y="53.7">TYPEC0_SBU1_DC</text>
<text x="205.4" y="48.4">[19]</text>
<text x="205.4" y="50.2">[19]</text>
<text x="208.7" y="53.7">[19]</text>
<text x="188.5" y="55.5">TYPEC0_SBU2_DC</text>
<text x="208.7" y="55.5">[19]</text>
<text x="81.4" y="119.8">USB3_SSTXP</text>
<text x="96.9" y="119.8">[28]</text>
<text x="81.4" y="125.2">USB3_SSRXP</text>
<text x="81.4" y="121.6">USB3_SSTXN</text>
<text x="97.1" y="121.6">[28]</text>
<text x="97.2" y="125.2">[28]</text>
<text x="81.4" y="127">USB3_SSRXN</text>
<text x="97.5" y="127">[28]</text>
</g>
<g font-size="1.6" fill="#00f">
<text x="48" y="35">USB PHY0</text>
<text x="48" y="58.1">USB PHY1</text>
</g>
<g font-size="1.3">
<text x="30.8" y="1.3">5</text>
<text x="88.8" y="1.3">4</text>
<text x="146.9" y="1.3">3</text>
<text x="205" y="1.3">2</text>
<text x="263.1" y="1.3">1</text>
<text x=".5" y="28.4">D</text>
<text x="292.6" y="28.4">D</text>
<text x=".5" y="79.5">C</text>
<text x="292.6" y="79.5">C</text>
<text x=".5" y="130.6">B</text>
<text x="292.6" y="130.6">B</text>
<text x=".5" y="181.7">A</text>
<text x="292.6" y="181.7">A</text>
<text x="30.8" y="207.4">5</text>
<text x="88.8" y="207.4">4</text>
<text x="146.9" y="207.4">3</text>
<text x="205" y="207.4">2</text>
<text x="263.1" y="207.4">1</text>
</g>
</svg>
